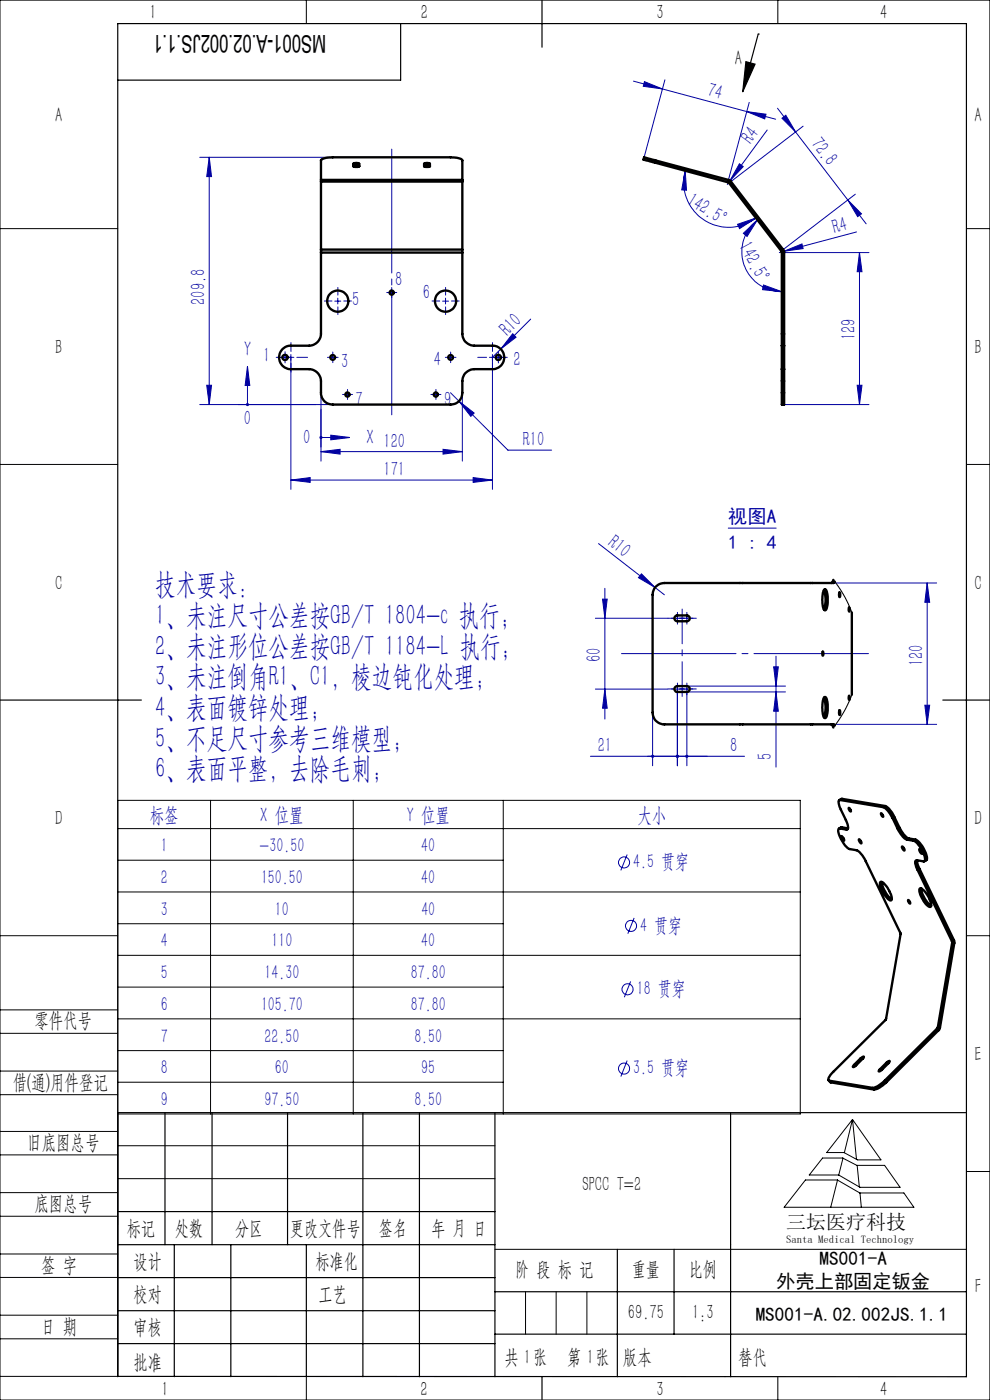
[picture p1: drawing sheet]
<svg xmlns="http://www.w3.org/2000/svg" width="210mm" height="297mm" viewBox="0 0 210 297" stroke-linecap="round" stroke-linejoin="round" font-family="sans-serif">
<g fill="none" stroke="#0000a0" stroke-width=".21">
<path d="M134.4 17.2l24 6.5M136.7 17.3l3.8 1.6-4-.6zM141 16.9l-4.4 16.5M42.4 33.4h28.2M44.4 33.4l.5 4.1h-1zM44.4 33.4v52.4M145.3 36.2l.3 4.2-1-.1zM145.3 36.2a9.5 9.5 0 0 0 4 10.4 9.5 9.5 0 0 0 11-.4M154.8 38.3l-.5 .9M156.8 34.7l.9 .6-2.9 3zM158.4 23.7l4.1 .5-.3 1zM158.4 23.7l6.1 1.6"/>
<path d="M158.9 21.7l-4.4 16.5M162.7 27.6l-7.9 10.7M164.9 23l3.9 5M165.9 25.1l.8-.7 2.1 3.6zM168.8 28l14.9 19.5M170.4 26.8l-15.4 11.7M156.5 47.6l3.8-1.4-3.4 2.3zM157.7 49.5l3-2.8-2.2 3.5zM160.7 46.7a8.5 8.5 0 0 0-2.9 9.4 8.5 8.5 0 0 0 8 5.8M166.3 53.3l3.8-1.6 .3 1zM166.3 53.3l-1 .3M166.3 53.6h18"/>
<path d="M179.8 42.4l2.9 3-.8 .6zM181.4 41.2l-15.3 11.7M181.7 49.2l-15.4 4.1M182.3 53.6l.5 4h-1zM182.3 53.6v32.2M52.5 77.7l.5 4.1h-1zM59.8 75.8h2.5M60.5 75.2v1.2M61.7 75.2v28.6M70 75.8h1.2M70.6 75.2v1.2M71 63.9h1.3"/>
<path d="M71.6 63.2v1.3M82.4 62.1h1.3M83.1 61.5v1.2M93.9 63.9h1.2M94.5 63.2v1.3M95 75.8h1.2M95.6 75.2v1.2M103.8 75.8h2.5M104.5 75.2v28.6M105.7 75.2v1.2M108.8 70.8l.7 .7-3.3 2.5zM112.6 67.7l-8.1 8.1"/>
<path d="M162 60.5l3.8 1.4-4.1-.4zM42.4 85.8h28.2M43.9 81.7h1l-.5 4.1zM52.5 81.8v4M68.1 95.8l4-.5v1zM68.1 83.3v14.5M68.1 92.8h2.1M68.1 95.8h30M70.2 92.3l4 .5-4 .5zM73.1 83.7h1.2M73.7 83.1v1.2M91.8 83.7h1.3"/>
<path d="M92.5 83.1v1.2M94 95.3l4.1 .5-4.1 .5zM95.6 83.3l12.1 12.2h9.3M97.3 85.1l3.3 2.5-.7 .7zM98.1 83.3v14.5M166.3 85.8h18M181.8 81.7h1l-.5 4.1zM61.7 101.8l4.1-.5v1zM61.7 101.8h42.8M100.4 101.3l4.1 .5-4.1 .5zM127 115.3l12 9.3M154.5 112h10.1"/>
<path d="M126.3 131.2h15.4M127.8 127.1h1l-.5 4.1zM128.3 124.8v27.7M136.1 121.7l2.9 2.9-3.6-2zM139 124.6l1.9 1.6M143.1 131.2h1.2M143.7 130.6v1.2M145.1 131.2h1.2M145.7 130.6v1.2M164.6 139.2v23.5M176.8 123.7h21.9M196.7 123.7l.5 4.1h-1z"/>
<path d="M196.7 123.7v30M126.3 146.2h15.4M128.3 146.2l.5 4h-1zM138.4 151.2v11.3M143.1 146.2h1.2M143.7 145.6v16.9M145.1 146.2h1.2M145.7 146.8h20.9M164.1 141.5h1l-.5 4.1zM164.6 146.8l.5 4.1h-1zM166.6 145.6h-20.9v16.9M172 153.7h26.7"/>
<path d="M196.2 149.6h1l-.5 4.1zM125.2 160.4h32.7M133 181.3l-1.3 3.3M134.5 194.7l-1.3 3.4M133.8 208.2l-1.4 3.4M133 225l-1.3 3.4"/>
<circle cx="132.4" cy="183" r="1.17"/>
<circle cx="133.9" cy="196.4" r="1.18"/>
<circle cx="133.1" cy="209.9" r="1.18"/>
<circle cx="132.4" cy="226.7" r="1.18"/>
</g>
<g fill="none" stroke="#000" stroke-width=".25">
<path d="M85 5v12h-60M115 0v10M158.2 13.1l2 .5-2.6 5.9zM160.8 7.2h.1M160.8 7.2l-3.2 12.3M0 148.5h30M200 148.5h10M25 236h180M35 236v28.1M45 236v28.1M61 236v28.1M77 236v56.1"/>
<path d="M89 236v56.1M105 236v56.1M155 236v56.1M25 257h80M25 264.1h80M25 271h80M25 278.1h80M37 264.1v28M49 264.1v28M65 264.1v28M105 274h100M131 265v27.1"/>
<path d="M143 265v18M25 292l180 .1v-287.1h-180v287.1M25 285h80M105 283h100M115 292v5"/>
</g>
<g fill="none" stroke="#000" stroke-width=".21">
<path d="M0 0h210v297h-210zM65 0v5M165 0v5M0 48.5h25M205 48.5h5M0 98.5h25M205 98.5h5M25 175.8h144.8M44.7 169.8v66.5M74.9 169.8v66.5M106.8 169.8v66.5M0 198.5h25"/>
<path d="M25 182.5h81.8M25 189.2h144.8M25 196h81.8M205 198.5h5M0 214.2h25M0 219.2h25M25 202.7h144.8M25 209.4h81.8M25 216.1h144.8M0 232.2h25M0 227.2h25M25 236.3h144.8v-66.5h-144.8v122.2h-25"/>
<path d="M25 222.9h81.8M25 229.6h81.8M180.8 237.5l6.1 8.6h-5l-2.9-1.6h-3.6zM180.8 237.5l-1.7 7M180.8 237.5l.9 8.5M0 245h25M0 240h25M0 258h25M0 253h25M25 243.1h80M25 250h80M170.9 250.3h6.7l4.8 2.8h9.3l2.2 3h-27.6z"/>
<path d="M174.5 245.7h4.3l3 1.5h5.8l3.3 4.7h-8.5l-4.5-2.6h-6.2zM177.7 250.3l-1.5 5.8M178.8 245.7l-.9 3.6M181.8 247.2l.5 4.6M182.4 253.1l.3 3M205 248.5h5M0 271h25M0 266h25M0 279h25M105 265h100M111.5 274v9M118 274v9"/>
<path d="M124.5 274v9M0 284h25M65 292.1v4.9M153.7 292h.1M165 292v5"/>
</g>
<g fill="none" stroke="#0000a0" stroke-width=".21" stroke-dasharray="30.5 1.3 1.3 1.3">
<path d="M59.8 75.8h-.5M60.5 75.2v-.6M60.5 76.4v.6M60.5 75.8h-1.9M61.1 75.8h.6M61.7 74.6v-1.9M61.7 77.1v1.8M63 75.8h2.2M70 75.8h-.5M70.4 63.9h-1.6M70.6 75.2v-.5M70.6 76.4v.5"/>
<path d="M71.2 75.8h.5M71.7 62.6v-1.6M71.7 65.1v1.6M72.9 63.9h1.6M82.5 62.1h-.5M83.1 61.4v-.4M83.1 62.7v.4M83.7 62.1h.5M93.3 63.9h-1.7M94.5 62.6v-1.6M94.5 65.1v1.6M95 75.8h-.5"/>
<path d="M95.6 75.2v-.5M95.6 76.4v.5M95.8 63.9h1.6M96.2 75.8h.5M103.2 75.8h-1.9M104.5 74.6v-1.9M104.5 77.1v1.8M105.1 75.8h-.6M105.7 75.2v-.6M105.7 76.4v.6M105.7 75.8h1.9M106.3 75.8h.6"/>
<path d="M73.1 83.7h-.4M73.7 83.1v-.5M73.7 84.3v.4M74.3 83.7h.5M91.8 83.7h-.4M92.5 83.1v-.5M92.5 84.3v.4M93.1 83.7h.4M143.1 131.2h-.6M143.7 131.8v.6M143.7 130.5v-.6M144.3 131.2h.7"/>
<path d="M145.1 131.2h-.6M145.7 131.8v.6M145.7 130.5v-.6M146.3 131.2h.7M143.1 146.2h-.6M143.7 146.8v.6M143.7 145.5v-.6M144.3 146.2h.7M145.1 146.2h-.6M145.7 146.8v.6M145.7 145.5v-.6M146.3 146.2h.7"/>
</g>
<path d="M147.7 131.2h-6M147.7 146.2h-6" fill="none" stroke="#0000a0" stroke-width=".21" stroke-dasharray="30.5 1.3 1.3 1.3" stroke-dashoffset="29.4"/>
<path d="M131.8 138.7h52.4" fill="none" stroke="#0000a0" stroke-width=".21" stroke-dasharray="30.5 1.3 1.3 1.3" stroke-dashoffset="6.2"/>
<path d="M83.1 31.6v56.4" fill="none" stroke="#0000a0" stroke-width=".21" stroke-dasharray="30.5 1.3 1.3 1.3" stroke-dashoffset="4.2"/>
<path d="M144.7 129.2v18.5" fill="none" stroke="#0000a0" stroke-width=".21" stroke-dasharray="30.5 1.3 1.3 1.3" stroke-dashoffset="23.1"/>
<path d="M158.2 13.1l2 .5-2.6 5.9z" fill="#000"/>
<g fill="#0000a0">
<path d="M136.1 121.7l2.9 2.9-3.6-2z"/>
<path d="M166.3 53.3l3.8-1.6 .3 1z"/>
<path d="M108.8 70.8l.7 .7-3.3 2.5z"/>
<path d="M156.8 34.7l.9 .6-2.9 3z"/>
<path d="M70.2 92.3l4 .5-4 .5zM52.5 77.7l.5 4.1h-1zM67.8 92.6l-.1 .2h.4h-.4a.35 .35 0 0 0 .5 .3 .35 .35 0 0 0 .1-.6 .35 .35 0 0 0-.5 .1zM52.2 85.6v.2h.3h-.3a.33 .33 0 0 0 .4 .3 .33 .33 0 0 0 .2-.5 .33 .33 0 0 0-.6 0z"/>
<path d="M143.4 160.2l-.1 .2h.4h-.4a.35 .35 0 0 0 .5 .4 .35 .35 0 0 0 .2-.5 .35 .35 0 0 0-.6-.1zM138.1 160.2a.35 .35 0 0 0 .2 .6 .35 .35 0 0 0 .5-.4h-.4h.3a.34 .34 0 0 0-.2-.3 .34 .34 0 0 0-.4 .1z"/>
<path d="M68.1 95.8l4-.5v1zM94 95.3l4.1 .5-4.1 .5zM61.7 101.8l4.1-.5v1zM100.4 101.3l4.1 .5-4.1 .5zM97.3 85.1l2.6 3.2 .7-.7z"/>
<path d="M145.5 160.2l-.2 .2h.4h-.4a.34 .34 0 0 0 .5 .4 .34 .34 0 0 0 .2-.5 .34 .34 0 0 0-.5-.1zM143.4 160.2a.35 .35 0 0 0 .2 .6 .35 .35 0 0 0 .4-.4h-.3h.3a.34 .34 0 0 0-.3-.3 .34 .34 0 0 0-.3 .1z"/>
<path d="M44.4 33.4l.5 4.1h-1zM43.9 81.7h1l-.5 4.1zM182.3 53.6l.5 4h-1zM181.8 81.7h1l-.5 4.1z"/>
<path d="M196.7 123.7l.5 4.1h-1zM196.2 149.6h1l-.5 4.1zM164.1 141.5h1l-.5 4.1zM164.6 146.8l.5 4.1h-1z"/>
<path d="M127.8 127.1h1l-.5 4.1zM128.3 146.2l.5 4h-1z"/>
<path d="M157.7 49.5l3-2.8-2.2 3.5zM162 60.5l3.8 1.4-4.1-.4z"/>
<path d="M165.9 25.1l.8-.7 2.1 3.6zM179.8 42.4l2.9 3-.8 .6z"/>
<path d="M145.3 36.2l.3 4.2-1-.1zM156.5 47.6l3.8-1.4-3.4 2.3z"/>
<path d="M136.7 17.3l3.8 1.6-4-.6zM158.4 23.7l4.1 .5-.3 1z"/>
</g>
<g fill="none" stroke="#000" stroke-width=".5">
<path d="M68.1 38.2v.3M68.1 38.2v-4.2a2.78 2.78 0 0 1 2.5-.6h26a1.61 1.61 0 0 1 1.5 .6v4.2M68.1 38.5v14.4M68.1 38.5h30M68.1 38.2h30M75 35.3l.3 .1 .9-.1M75 35.3v-.6l.5-.1 .7 .1v.6M75 35.2l.3-.1 .9 .1M90 35.3v-.6l.5-.1 .7 .1v.6M90 35.3l.3 .1 .9-.1M90 35.2l.3-.1 .9 .1M98.1 38.2v.3"/>
<path d="M98.1 38.5v14.4M68.1 52.9v.7M68.1 53.6v17.2a2.58 2.58 0 0 1-2.5 2.5h-3.9a2.49 2.49 0 0 0-2.5 2.5 2.49 2.49 0 0 0 2.5 2.5h3.9a2.58 2.58 0 0 1 2.5 2.5v2.5a2.46 2.46 0 0 0 2.5 2.5h25a2.46 2.46 0 0 0 2.5-2.5v-2.5a2.51 2.51 0 0 1 2.5-2.5h3.9a2.49 2.49 0 0 0 2.5-2.5 2.49 2.49 0 0 0-2.5-2.5h-3.9a2.58 2.58 0 0 1-2.5-2.5v-17.2M68.1 53.6h30M68.1 52.9h30M98.1 52.9v.7M165.8 73.3v5M165.8 78.3v7.5h.5v-7.5M165.8 73.3l-.1-20-11.1-14.6-18-4.8h-.1l.1-.5 18.3 4.9 11.2 14.6 .2 .6v19.8M165.8 73.3h.5M165.8 78.3h.5M166.3 73.3v5"/>
<path d="M143.2 130.8l.3-.2h2.2a.62 .62 0 0 1 .6 .6 .62 .62 0 0 1-.6 .6h-2a.61 .61 0 0 1-.6-.4 .61 .61 0 0 1 .1-.6zM174.5 138.3l.1 .1a.41 .41 0 0 1-.1 .7zM174.8 125.2a6.1 6.1 0 0 1 0 4.1M174.8 125.1l.1-.1a1.44 1.44 0 0 1 .7 1.6l-.1 1.6a1.14 1.14 0 0 1-.6 1.3 5.5 5.5 0 0 1-.1-4.4zM176.8 123l-.5 .7M177.1 123.4l-.3 .3h-35.9a2.51 2.51 0 0 0-2.5 2.5v25a2.46 2.46 0 0 0 2.5 2.5h35.9l.3 .2M178 125.7a.6 .6 0 0 1 .2 .9h-.2zM180.1 128.9l.1 .2a.34 .34 0 0 1 .1 .3 .34 .34 0 0 1-.2 .3zM180.7 129.9v17.5M143.3 145.7l2.4-.1a.62 .62 0 0 1 .6 .6 .62 .62 0 0 1-.6 .6h-2a.62 .62 0 0 1-.6-.4 .62 .62 0 0 1 .2-.7zM174.8 148.1a6.1 6.1 0 0 1 0 4M174.8 148a.48 .48 0 0 1 .6 .1 .48 .48 0 0 1 0 .5l.1 2.4a1.15 1.15 0 0 1-.6 1.3 5.5 5.5 0 0 1-.1-4.3z"/>
<path d="M176.3 153.7l.5 .6M178 150.7a.6 .6 0 0 1 .2 .9h-.2zM180.1 147.6l.1 .2a.41 .41 0 0 1-.1 .6zM178 169.8l9.5 1.5 1.3 1.3 2.1 4.1a3 3 0 0 0 1.5 1.4l1.4 .3a5.5 5.5 0 0 1 2.4 4.2l-.3 .1-1.6-.2a1.13 1.13 0 0 0 0 1.4l7.7 16-3.1 18.1-11.4 11.4-1.4 1.1-1 .3-9.3-1.6a1.1 1.1 0 0 1 .5-1.3l11.6-11.7 3.1-18-7.9-16.4a3 3 0 0 0-1.4-1.4l-1.4-.3a5.9 5.9 0 0 1-2.5-3.7l.1-.5 .1-.1 1.6 .2a.72 .72 0 0 0 .2-1.2l-1.4-3a2.44 2.44 0 0 1-.4-2zM178 169.8l.6-.3 9.1 1.5a4.1 4.1 0 0 1 2 2.4l2 3.6 .9 .8 1.6 .3a5.3 5.3 0 0 1 2.4 4.3l-.5 .3M178.5 177.4l.2 .1a.56 .56 0 0 1 .2 .9l-.4-.6zM179.9 175.8l-1.5-.3-.4 .3M180 171.4h.2a.5 .5 0 0 1 .2 .8zM182.2 178l.3 .3 .2 .6a.65 .65 0 0 1-.5-.9zM186.9 172.5l.2 .2 .2 .6-.3-.2zM191.3 179.6a.7 .7 0 0 1 .5 .8l-.3-.3zM186.7 187.2a.73 .73 0 0 1 1 .4l1 1.6a1.6 1.6 0 0 1 .3 1.8 4.6 4.6 0 0 1-2.2-2.9z"/>
<path d="M187.1 187.1a5.4 5.4 0 0 0 2.1 3.6M192.6 191h.2a.5 .5 0 0 1 .2 .7zM194.6 182.5v.7l.5 1.1 7.3 15.3 .1 .4-3.3 18.4-12 11.9a3 3 0 0 1-1.8 .8l-9.2-1.5-.4-.4M195 180.1l.3 .3a.46 .46 0 0 1 .2 .7l-.4-.6zM195.1 188.5a2.62 2.62 0 0 1 1.9 1.8l.2 .5a1.25 1.25 0 0 1 .1 1.6 4.6 4.6 0 0 1-2.3-3.7zM195.4 188.5a5.2 5.2 0 0 0 2.1 3.6M182.5 224.5l.5-.3h.3l-1.9 2-.5 .2 .3-.5zM186.5 226.9l1.8-1.7 .4-.1-.1 .3-1.6 1.6-.6 .3z"/>
<circle cx="60.5" cy="75.8" r=".56"/>
<circle cx="70.6" cy="75.8" r=".51"/>
<circle cx="71.7" cy="63.9" r="2.25"/>
<circle cx="83.1" cy="62.1" r=".42"/>
<circle cx="94.5" cy="63.9" r="2.26"/>
<circle cx="95.6" cy="75.8" r=".5"/>
<circle cx="105.7" cy="75.8" r=".56"/>
<circle cx="73.7" cy="83.7" r=".44"/>
<circle cx="92.5" cy="83.7" r=".43"/>
</g>
<path d="M176.8 123l2.3 3.5 1.6 3.4M180.7 147.4l-1.6 3.5-2.3 3.4" fill="none" stroke="#000" stroke-width=".21"/>
<g font-size="6.3" fill="#0000a0">
<text x="32.9" y="126.1">技术要求：</text>
<text x="32.9" y="132.6">1、未注尺寸公差按GB/T 1804-c 执行；</text>
<text x="32.9" y="139.1">2、未注形位公差按GB/T 1184-L 执行；</text>
<text x="32.9" y="145.6">3、未注倒角R1、C1，棱边钝化处理；</text>
<text x="32.9" y="152.1">4、表面镀锌处理；</text>
<text x="32.9" y="158.6">5、不足尺寸参考三维模型；</text>
<text x="32.9" y="165.1">6、表面平整，去除毛刺;</text>
</g>
<text font-size="5.2" x="69.2" y="7.3" transform="rotate(-180 69.2 7.3)">MS001-A.02.002JS.1.1</text>
<g font-size="4.4" fill="#010000">
<text x="31.7" y="4.1">1</text>
<text x="89.2" y="4.1">2</text>
<text x="139.2" y="4.1">3</text>
<text x="186.7" y="4.1">4</text>
<text x="156.6" y="289.5">替代</text>
</g>
<g font-size="4.4">
<text x="155.9" y="13.7">A</text>
<text x="11.7" y="25.9">A</text>
<text x="206.7" y="25.9">A</text>
<text x="11.7" y="75.1">B</text>
<text x="206.7" y="75.1">B</text>
<text x="11.7" y="125.1">C</text>
<text x="206.7" y="125.1">C</text>
<text x="11.7" y="175.1">D</text>
<text x="206.7" y="175.1">D</text>
<text x="7.3" y="217.9">零件代号</text>
<text x="206.7" y="225.1">E</text>
<text x="2.7" y="231">借(通)用件登记</text>
<text x="5.8" y="243.7">旧底图总号</text>
<text x="7.3" y="256.8">底图总号</text>
<text x="123.6" y="252.6">SPCC T=2</text>
<text x="26.9" y="261.9">标记</text>
<text x="37.1" y="261.9">处数</text>
<text x="49.9" y="261.9">分区</text>
<text x="61.5" y="261.9">更改文件号</text>
<text x="80.4" y="261.9">签名</text>
<text x="91.5" y="261.9">年 月 日</text>
<text x="8.7" y="269.8">签 字</text>
<text x="28.3" y="268.9">设计</text>
<text x="66.9" y="268.9">标准化</text>
<text x="109.3" y="270.8">阶 段 标 记</text>
<text x="134" y="270.8">重量</text>
<text x="146.1" y="270.8">比例</text>
<text x="206.8" y="274.4">F</text>
<text x="28.3" y="276">校对</text>
<text x="67.6" y="276">工艺</text>
<text x="133.2" y="279.8">69.75</text>
<text x="146.8" y="279.8">1:3</text>
<text x="8.7" y="282.9">日 期</text>
<text x="28.4" y="283">审核</text>
<text x="28.3" y="290.4">批准</text>
<text x="107" y="289.5">共 张</text>
<text x="111.1" y="289.5">1</text>
<text x="120.3" y="289.5">第 张</text>
<text x="124.5" y="289.5">1</text>
<text x="132.1" y="289.5">版本</text>
<text x="34.2" y="296.1">1</text>
<text x="89.2" y="296.2">2</text>
<text x="139.2" y="296.2">3</text>
<text x="186.7" y="296.2">4</text>
</g>
<g font-size="4.4" fill="#0000a0">
<text x="149.8" y="20.4" transform="rotate(15 149.8 20.4)">74</text>
<text x="159.4" y="30.8" transform="rotate(-54 159.4 30.8)">R4</text>
<text x="171.9" y="30.5" transform="rotate(53 171.9 30.5)">72.8</text>
<text x="145.5" y="43.2" transform="rotate(32 145.5 43.2)">142.5°</text>
<text x="156.6" y="52.3" transform="rotate(62 156.6 52.3)">142.5°</text>
<text x="177" y="49.5" transform="rotate(-15 177 49.5)">R4</text>
<text x="43.5" y="64.7" transform="rotate(-90 43.5 64.7)">209.8</text>
<text x="74.7" y="65">5</text>
<text x="83.8" y="60.6">8</text>
<text x="89.7" y="63.5">6</text>
<text x="107.7" y="71.5" transform="rotate(-45 107.7 71.5)">R10</text>
<text x="51.8" y="75.5">Y</text>
<text x="55.8" y="76.9">1</text>
<text x="92" y="77.6">4</text>
<text x="108.9" y="77.6">2</text>
<text x="181.5" y="72.2" transform="rotate(-90 181.5 72.2)">129</text>
<text x="72.4" y="78.2">3</text>
<text x="75.4" y="86.1">7</text>
<text x="94.2" y="86.1">9</text>
<text x="51.8" y="90.1">0</text>
<text x="64.3" y="94.1">0</text>
<text x="77.8" y="94.1">X 120</text>
<text x="110.9" y="94.6">R10</text>
<text x="81.3" y="100.9">171</text>
<text x="128.7" y="115.6" transform="rotate(38 128.7 115.6)">R10</text>
<text x="127.5" y="140.5" transform="rotate(-90 127.5 140.5)">60</text>
<text x="195.8" y="141.3" transform="rotate(-90 195.8 141.3)">120</text>
<text x="126.8" y="159.6">21</text>
<text x="154.9" y="159.6">8</text>
<text x="163.8" y="161.2" transform="rotate(-90 163.8 161.2)">5</text>
<text x="31.8" y="174.5">标签</text>
<text x="55.2" y="174.5">X 位置</text>
<text x="86.3" y="174.5">Y 位置</text>
<text x="135.2" y="174.5">大小</text>
</g>
<g font-size="4.2" fill="#0000a0">
<text x="34.1" y="180.8">1</text>
<text x="55.1" y="180.8">-30.50</text>
<text x="89.4" y="180.8">40</text>
<text x="134.3" y="184.2">4.5 贯穿</text>
<text x="34.1" y="187.5">2</text>
<text x="55.4" y="187.5">150.50</text>
<text x="89.4" y="187.5">40</text>
<text x="34.1" y="194.3">3</text>
<text x="58.3" y="194.3">10</text>
<text x="89.4" y="194.3">40</text>
<text x="135.8" y="197.7">4 贯穿</text>
<text x="34.1" y="201">4</text>
<text x="57.6" y="201">110</text>
<text x="89.4" y="201">40</text>
<text x="34.1" y="207.7">5</text>
<text x="56.1" y="207.7">14.30</text>
<text x="87.2" y="207.7">87.80</text>
<text x="34.1" y="214.4">6</text>
<text x="55.4" y="214.4">105.70</text>
<text x="87.1" y="214.4">87.80</text>
<text x="135.1" y="211.1">18 贯穿</text>
<text x="34.1" y="221.2">7</text>
<text x="56.1" y="221.2">22.50</text>
<text x="87.9" y="221.2">8.50</text>
<text x="34.1" y="227.9">8</text>
<text x="58.3" y="227.9">60</text>
<text x="89.4" y="227.9">95</text>
<text x="134.3" y="227.9">3.5 贯穿</text>
<text x="34.1" y="234.6">9</text>
<text x="56.1" y="234.6">97.50</text>
<text x="87.9" y="234.6">8.50</text>
</g>
<text font-size="4.2" x="166.8" y="260.7">三坛医疗科技</text>
<g font-size="4.1" fill="#0000a0">
<text x="154.5" y="110.9">视图A</text>
<text x="154.5" y="116.5">1 : 4</text>
</g>
<g font-size="4.1">
<text x="173.9" y="268.3">MS001-A</text>
<text x="164.7" y="273.3">外壳上部固定钣金</text>
<text x="160.3" y="280.2">MS001-A.02.002JS.1.1</text>
</g>
<text font-size="2.3" x="166.8" y="263.6">Santa Medical Technology</text>
</svg>
